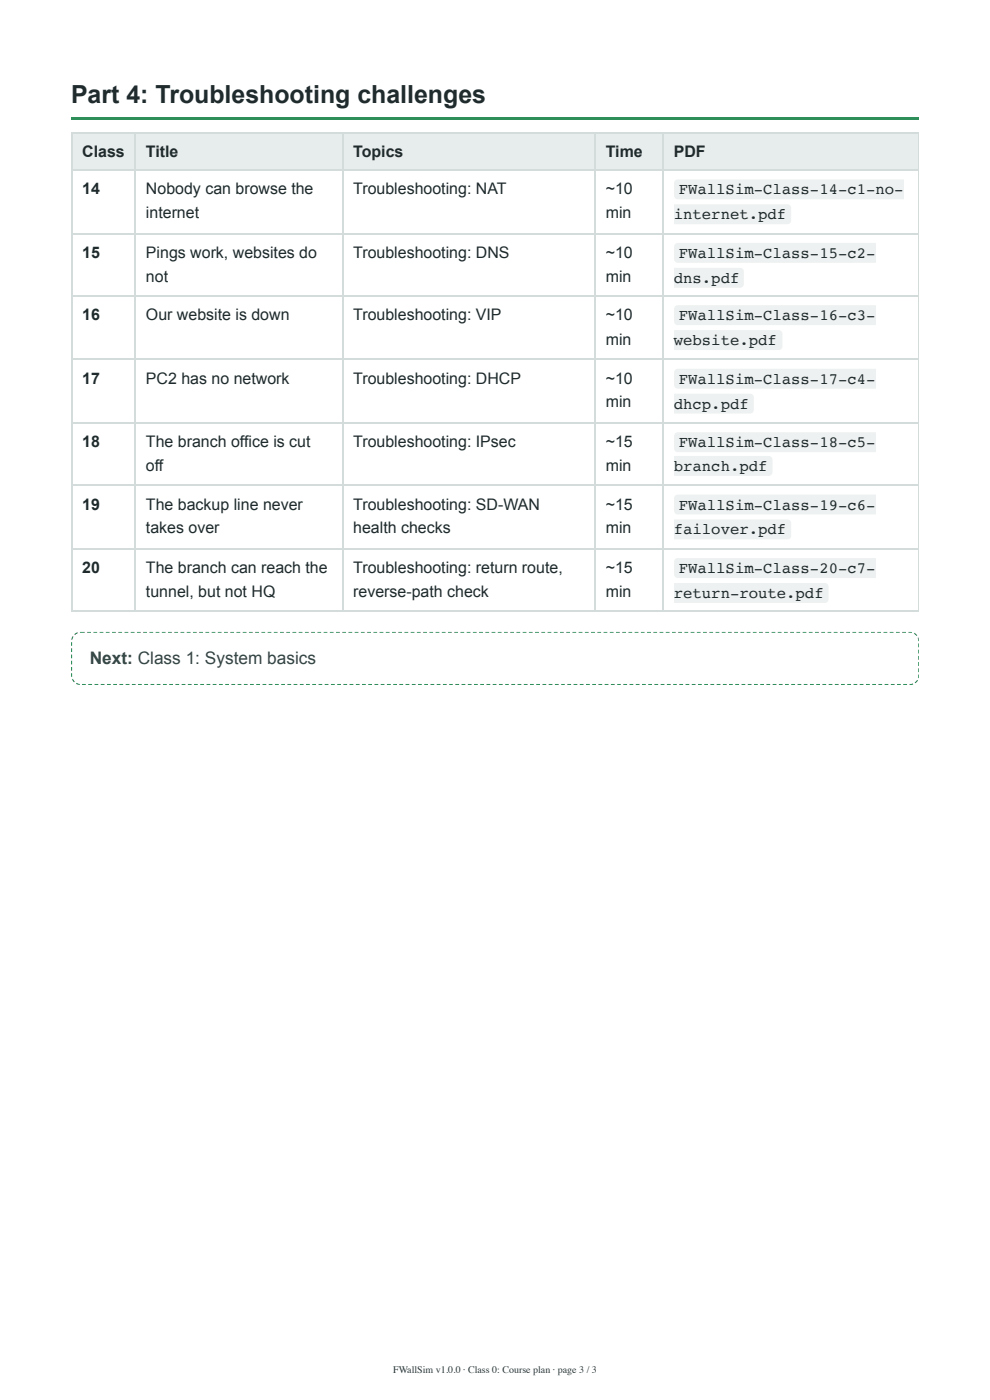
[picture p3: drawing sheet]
<svg xmlns="http://www.w3.org/2000/svg" width="210mm" height="297mm" viewBox="0 0 210 297" stroke-linecap="round" stroke-linejoin="round" font-family="sans-serif">
<path d="M15.1 24.9h180v.5h-180z" fill="#2f8f5b"/>
<g fill="#e7ecec">
<path d="M15.3 28.3h13.5v7.9h-13.5z"/>
<path d="M28.8 28.3h44v7.9h-44z"/>
<path d="M72.8 28.3h53.7v7.9h-53.7z"/>
<path d="M126.5 28.3h14.3v7.9h-14.3z"/>
<path d="M140.8 28.3h54.3v7.9h-54.3z"/>
</g>
<g fill="none" stroke="#d4dbdb" stroke-width=".26">
<path d="M15.1 28.2h180M15.1 36.1h180M15.2 28v101.9M28.7 28v101.9M72.9 28v101.9M126.3 28v101.9M140.9 28v101.9M15.1 49.6h180M15.1 62.8h180M15.1 76.3h180M15.1 89.8h180M15.1 103.1h180"/>
<path d="M15.1 116.5h180M15.1 129.8h180"/>
</g>
<path d="M195.1 28v101.9" fill="none" stroke="#d4dbdb" stroke-width=".21"/>
<g fill="#2f8f5b">
<path d="M18.5 134.1h.8v.3h-.8zM19.8 134.1h.8v.3h-.8zM21.2 134.1h.8v.3h-.8zM22.5 134.1h.8v.3h-.8zM23.8 134.1h.8v.3h-.8zM25.1 134.1h.8v.3h-.8zM26.4 134.1h.8v.3h-.8zM27.8 134.1h.8v.3h-.8zM29.1 134.1h.8v.3h-.8zM30.4 134.1h.8v.3h-.8zM31.7 134.1h.8v.3h-.8zM33.1 134.1h.7v.3h-.7zM34.4 134.1h.8v.3h-.8zM35.7 134.1h.8v.3h-.8zM37 134.1h.8v.3h-.8zM38.3 134.1h.8v.3h-.8zM39.7 134.1h.7v.3h-.7zM41 134.1h.8v.3h-.8zM42.3 134.1h.8v.3h-.8zM43.6 134.1h.8v.3h-.8zM44.9 134.1h.8v.3h-.8zM46.3 134.1h.8v.3h-.8zM47.6 134.1h.8v.3h-.8zM48.9 134.1h.8v.3h-.8zM50.2 134.1h.8v.3h-.8zM51.5 134.1h.8v.3h-.8zM52.9 134.1h.8v.3h-.8zM54.2 134.1h.8v.3h-.8zM55.5 134.1h.8v.3h-.8zM56.8 134.1h.8v.3h-.8zM58.2 134.1h.7v.3h-.7zM59.5 134.1h.8v.3h-.8zM60.8 134.1h.8v.3h-.8zM62.1 134.1h.8v.3h-.8zM63.4 134.1h.8v.3h-.8zM64.8 134.1h.8v.3h-.8zM66.1 134.1h.8v.3h-.8zM67.4 134.1h.8v.3h-.8zM68.7 134.1h.8v.3h-.8zM70 134.1h.8v.3h-.8zM71.4 134.1h.8v.3h-.8zM72.7 134.1h.8v.3h-.8zM74 134.1h.8v.3h-.8zM75.3 134.1h.8v.3h-.8zM76.6 134.1h.8v.3h-.8zM78 134.1h.8v.3h-.8zM79.3 134.1h.8v.3h-.8zM80.6 134.1h.8v.3h-.8zM81.9 134.1h.8v.3h-.8zM83.3 134.1h.7v.3h-.7zM84.6 134.1h.8v.3h-.8zM85.9 134.1h.8v.3h-.8zM87.2 134.1h.8v.3h-.8zM88.5 134.1h.8v.3h-.8zM89.9 134.1h.8v.3h-.8zM91.2 134.1h.8v.3h-.8zM92.5 134.1h.8v.3h-.8zM93.8 134.1h.8v.3h-.8zM95.1 134.1h.8v.3h-.8zM96.5 134.1h.8v.3h-.8zM97.8 134.1h.8v.3h-.8zM99.1 134.1h.8v.3h-.8zM100.4 134.1h.8v.3h-.8zM101.7 134.1h.8v.3h-.8zM103.1 134.1h.8v.3h-.8zM104.4 134.1h.8v.3h-.8zM105.7 134.1h.8v.3h-.8zM107 134.1h.8v.3h-.8zM108.4 134.1h.7v.3h-.7zM109.7 134.1h.8v.3h-.8zM111 134.1h.8v.3h-.8zM112.3 134.1h.8v.3h-.8zM113.6 134.1h.8v.3h-.8zM115 134.1h.8v.3h-.8zM116.3 134.1h.8v.3h-.8zM117.6 134.1h.8v.3h-.8zM118.9 134.1h.8v.3h-.8zM120.2 134.1h.8v.3h-.8zM121.6 134.1h.8v.3h-.8zM122.9 134.1h.8v.3h-.8zM124.2 134.1h.8v.3h-.8zM125.5 134.1h.8v.3h-.8zM126.8 134.1h.8v.3h-.8zM128.2 134.1h.8v.3h-.8zM129.5 134.1h.8v.3h-.8zM130.8 134.1h.8v.3h-.8zM132.1 134.1h.8v.3h-.8zM133.5 134.1h.7v.3h-.7zM134.8 134.1h.8v.3h-.8zM136.1 134.1h.8v.3h-.8zM137.4 134.1h.8v.3h-.8zM138.7 134.1h.8v.3h-.8zM140.1 134.1h.8v.3h-.8zM141.4 134.1h.8v.3h-.8zM142.7 134.1h.8v.3h-.8zM144 134.1h.8v.3h-.8zM145.3 134.1h.8v.3h-.8zM146.7 134.1h.8v.3h-.8zM148 134.1h.8v.3h-.8zM149.3 134.1h.8v.3h-.8zM150.6 134.1h.8v.3h-.8zM151.9 134.1h.8v.3h-.8zM153.3 134.1h.8v.3h-.8zM154.6 134.1h.8v.3h-.8zM155.9 134.1h.8v.3h-.8zM157.2 134.1h.8v.3h-.8zM158.6 134.1h.7v.3h-.7zM159.9 134.1h.8v.3h-.8zM161.2 134.1h.8v.3h-.8zM162.5 134.1h.8v.3h-.8zM163.8 134.1h.8v.3h-.8zM165.2 134.1h.8v.3h-.8zM166.5 134.1h.8v.3h-.8zM167.8 134.1h.8v.3h-.8zM169.1 134.1h.8v.3h-.8zM170.4 134.1h.8v.3h-.8zM171.8 134.1h.8v.3h-.8zM173.1 134.1h.8v.3h-.8zM174.4 134.1h.8v.3h-.8zM175.7 134.1h.8v.3h-.8zM177 134.1h.8v.3h-.8zM178.4 134.1h.8v.3h-.8zM179.7 134.1h.8v.3h-.8zM181 134.1h.8v.3h-.8zM182.3 134.1h.8v.3h-.8zM183.7 134.1h.7v.3h-.7zM185 134.1h.8v.3h-.8zM186.3 134.1h.8v.3h-.8zM187.6 134.1h.8v.3h-.8zM188.9 134.1h.8v.3h-.8zM190.3 134.1h.8v.3h-.8zM191.6 134.1h.8v.3h-.8zM192.9 134.1h.9l-.2 .4-.7-.1zM194.3 134.2l.7 .5-.4 .4-.6-.4zM194.8 135.4l.3-.1v.1zM195 135.4h.1zM195 135.4h.1zM195 135.4h.1zM195 135.4h.1zM195 135.4h.1zM194.9 135.4h.2zM194.2 135.4h.9zM193.1 135.4h.9zM191.8 135.4h.8zM190.5 135.4h.8zM189.2 135.4h.8zM187.9 135.4h.7zM186.5 135.4h.8zM185.2 135.4h.8zM183.9 135.4h.8zM182.6 135.4h.8zM181.2 135.4h.8zM179.9 135.4h.8zM178.6 135.4h.8zM177.3 135.4h.8zM176 135.4h.8zM174.6 135.4h.8zM173.3 135.4h.8zM172 135.4h.8zM170.7 135.4h.8zM169.4 135.4h.8zM168 135.4h.8zM166.7 135.4h.8zM165.4 135.4h.8zM164.1 135.4h.8zM162.8 135.4h.7zM161.4 135.4h.8zM160.1 135.4h.8zM158.8 135.4h.8zM157.5 135.4h.8zM156.1 135.4h.8zM154.8 135.4h.8zM153.5 135.4h.8zM152.2 135.4h.8zM150.9 135.4h.8zM149.5 135.4h.8zM148.2 135.4h.8zM146.9 135.4h.8zM145.6 135.4h.8zM144.3 135.4h.8zM142.9 135.4h.8zM141.6 135.4h.8zM140.3 135.4h.8zM139 135.4h.8zM137.7 135.4h.7zM136.3 135.4h.8zM135 135.4h.8zM133.7 135.4h.8zM132.4 135.4h.8zM131 135.4h.8zM129.7 135.4h.8zM128.4 135.4h.8zM127.1 135.4h.8zM125.8 135.4h.8zM124.4 135.4h.8zM123.1 135.4h.8zM121.8 135.4h.8zM120.5 135.4h.8zM119.2 135.4h.8zM117.8 135.4h.8zM116.5 135.4h.8zM115.2 135.4h.8zM113.9 135.4h.8zM112.6 135.4h.7zM111.2 135.4h.8zM109.9 135.4h.8zM108.6 135.4h.8zM107.3 135.4h.8zM105.9 135.4h.8zM104.6 135.4h.8zM103.3 135.4h.8zM102 135.4h.8zM100.7 135.4h.8zM99.3 135.4h.8zM98 135.4h.8zM96.7 135.4h.8zM95.4 135.4h.8zM94.1 135.4h.8zM92.7 135.4h.8zM91.4 135.4h.8zM90.1 135.4h.8zM88.8 135.4h.8zM87.5 135.4h.7zM86.1 135.4h.8zM84.8 135.4h.8zM83.5 135.4h.8zM82.2 135.4h.8zM80.8 135.4h.8zM79.5 135.4h.8zM78.2 135.4h.8zM76.9 135.4h.8zM75.6 135.4h.8zM74.2 135.4h.8zM72.9 135.4h.8zM71.6 135.4h.8zM70.3 135.4h.8zM69 135.4h.8zM67.6 135.4h.8zM66.3 135.4h.8zM65 135.4h.8zM63.7 135.4h.8zM62.4 135.4h.7zM61 135.4h.8zM59.7 135.4h.8zM58.4 135.4h.8zM57.1 135.4h.8zM55.7 135.4h.8zM54.4 135.4h.8zM53.1 135.4h.8zM51.8 135.4h.8zM50.5 135.4h.8zM49.1 135.4h.8zM47.8 135.4h.8zM46.5 135.4h.8zM45.2 135.4h.8zM43.9 135.4h.7zM42.5 135.4h.8zM41.2 135.4h.8zM39.9 135.4h.8zM38.6 135.4h.8zM37.3 135.4h.7zM35.9 135.4h.8zM34.6 135.4h.8zM33.3 135.4h.8zM32 135.4h.8zM30.6 135.4h.8zM29.3 135.4h.8zM28 135.4h.8zM26.7 135.4h.8zM25.4 135.4h.8zM24 135.4h.8zM22.7 135.4h.8zM21.4 135.4h.8zM20.1 135.4h.8zM18.8 135.4h.7zM17.4 135.4h.8zM16 135.4h1zM15 135.4h.9zM15 135.4h.4zM15 135.4h.4zM15 135.4h.4zM15 135.4h.4zM15 135.4h.4zM15 135.4h.4zM15.2 135l.5 .3-.7 .1zM15.6 134.5l.7-.4 .2 .5-.5 .3zM16.9 134.1h1.1v.3h-1z"/>
<path d="M18.5 144.3h.8zM19.8 144.3h.8zM21.2 144.3h.8zM22.5 144.3h.8zM23.8 144.3h.8zM25.1 144.3h.8zM26.4 144.3h.8zM27.8 144.3h.8zM29.1 144.3h.8zM30.4 144.3h.8zM31.7 144.3h.8zM33.1 144.3h.7zM34.4 144.3h.8zM35.7 144.3h.8zM37 144.3h.8zM38.3 144.3h.8zM39.7 144.3h.7zM41 144.3h.8zM42.3 144.3h.8zM43.6 144.3h.8zM44.9 144.3h.8zM46.3 144.3h.8zM47.6 144.3h.8zM48.9 144.3h.8zM50.2 144.3h.8zM51.5 144.3h.8zM52.9 144.3h.8zM54.2 144.3h.8zM55.5 144.3h.8zM56.8 144.3h.8zM58.2 144.3h.7zM59.5 144.3h.8zM60.8 144.3h.8zM62.1 144.3h.8zM63.4 144.3h.8zM64.8 144.3h.8zM66.1 144.3h.8zM67.4 144.3h.8zM68.7 144.3h.8zM70 144.3h.8zM71.4 144.3h.8zM72.7 144.3h.8zM74 144.3h.8zM75.3 144.3h.8zM76.6 144.3h.8zM78 144.3h.8zM79.3 144.3h.8zM80.6 144.3h.8zM81.9 144.3h.8zM83.3 144.3h.7zM84.6 144.3h.8zM85.9 144.3h.8zM87.2 144.3h.8zM88.5 144.3h.8zM89.9 144.3h.8zM91.2 144.3h.8zM92.5 144.3h.8zM93.8 144.3h.8zM95.1 144.3h.8zM96.5 144.3h.8zM97.8 144.3h.8zM99.1 144.3h.8zM100.4 144.3h.8zM101.7 144.3h.8zM103.1 144.3h.8zM104.4 144.3h.8zM105.7 144.3h.8zM107 144.3h.8zM108.4 144.3h.7zM109.7 144.3h.8zM111 144.3h.8zM112.3 144.3h.8zM113.6 144.3h.8zM115 144.3h.8zM116.3 144.3h.8zM117.6 144.3h.8zM118.9 144.3h.8zM120.2 144.3h.8zM121.6 144.3h.8zM122.9 144.3h.8zM124.2 144.3h.8zM125.5 144.3h.8zM126.8 144.3h.8zM128.2 144.3h.8zM129.5 144.3h.8zM130.8 144.3h.8zM132.1 144.3h.8zM133.5 144.3h.7zM134.8 144.3h.8zM136.1 144.3h.8zM137.4 144.3h.8zM138.7 144.3h.8zM140.1 144.3h.8zM141.4 144.3h.8zM142.7 144.3h.8zM144 144.3h.8zM145.3 144.3h.8zM146.7 144.3h.8zM148 144.3h.8zM149.3 144.3h.8zM150.6 144.3h.8zM151.9 144.3h.8zM153.3 144.3h.8zM154.6 144.3h.8zM155.9 144.3h.8zM157.2 144.3h.8zM158.6 144.3h.7zM159.9 144.3h.8zM161.2 144.3h.8zM162.5 144.3h.8zM163.8 144.3h.8zM165.2 144.3h.8zM166.5 144.3h.8zM167.8 144.3h.8zM169.1 144.3h.8zM170.4 144.3h.8zM171.8 144.3h.8zM173.1 144.3h.8zM174.4 144.3h.8zM175.7 144.3h.8zM177 144.3h.8zM178.4 144.3h.8zM179.7 144.3h.8zM181 144.3h.8zM182.3 144.3h.8zM183.7 144.3h.7zM185 144.3h.8zM186.3 144.3h.8zM187.6 144.3h.8zM188.9 144.3h.8zM190.3 144.3h.8zM191.6 144.3h.8zM192.9 144.3h.9zM194 144.3h1zM194.8 144.3h.3zM195 144.3h.1zM195 144.3h.1zM195 144.3h.1zM195 144.3h.1zM195 144.3h.1zM194.9 144.3h.2zM194.7 144.4l.4 .3-.6 .7-.3-.5zM193.1 145.2l.7-.1 .2 .5h-.9zM191.8 145.2h.8v.4h-.8zM190.5 145.2h.8v.4h-.8zM189.2 145.2h.8v.4h-.8zM187.9 145.2h.7v.4h-.7zM186.5 145.2h.8v.4h-.8zM185.2 145.2h.8v.4h-.8zM183.9 145.2h.8v.4h-.8zM182.6 145.2h.8v.4h-.8zM181.2 145.2h.8v.4h-.8zM179.9 145.2h.8v.4h-.8zM178.6 145.2h.8v.4h-.8zM177.3 145.2h.8v.4h-.8zM176 145.2h.8v.4h-.8zM174.6 145.2h.8v.4h-.8zM173.3 145.2h.8v.4h-.8zM172 145.2h.8v.4h-.8zM170.7 145.2h.8v.4h-.8zM169.4 145.2h.8v.4h-.8zM168 145.2h.8v.4h-.8zM166.7 145.2h.8v.4h-.8zM165.4 145.2h.8v.4h-.8zM164.1 145.2h.8v.4h-.8zM162.8 145.2h.7v.4h-.7zM161.4 145.2h.8v.4h-.8zM160.1 145.2h.8v.4h-.8zM158.8 145.2h.8v.4h-.8zM157.5 145.2h.8v.4h-.8zM156.1 145.2h.8v.4h-.8zM154.8 145.2h.8v.4h-.8zM153.5 145.2h.8v.4h-.8zM152.2 145.2h.8v.4h-.8zM150.9 145.2h.8v.4h-.8zM149.5 145.2h.8v.4h-.8zM148.2 145.2h.8v.4h-.8zM146.9 145.2h.8v.4h-.8zM145.6 145.2h.8v.4h-.8zM144.3 145.2h.8v.4h-.8zM142.9 145.2h.8v.4h-.8zM141.6 145.2h.8v.4h-.8zM140.3 145.2h.8v.4h-.8zM139 145.2h.8v.4h-.8zM137.7 145.2h.7v.4h-.7zM136.3 145.2h.8v.4h-.8zM135 145.2h.8v.4h-.8zM133.7 145.2h.8v.4h-.8zM132.4 145.2h.8v.4h-.8zM131 145.2h.8v.4h-.8zM129.7 145.2h.8v.4h-.8zM128.4 145.2h.8v.4h-.8zM127.1 145.2h.8v.4h-.8zM125.8 145.2h.8v.4h-.8zM124.4 145.2h.8v.4h-.8zM123.1 145.2h.8v.4h-.8zM121.8 145.2h.8v.4h-.8zM120.5 145.2h.8v.4h-.8zM119.2 145.2h.8v.4h-.8zM117.8 145.2h.8v.4h-.8zM116.5 145.2h.8v.4h-.8zM115.2 145.2h.8v.4h-.8zM113.9 145.2h.8v.4h-.8zM112.6 145.2h.7v.4h-.7zM111.2 145.2h.8v.4h-.8zM109.9 145.2h.8v.4h-.8zM108.6 145.2h.8v.4h-.8zM107.3 145.2h.8v.4h-.8zM105.9 145.2h.8v.4h-.8zM104.6 145.2h.8v.4h-.8zM103.3 145.2h.8v.4h-.8zM102 145.2h.8v.4h-.8zM100.7 145.2h.8v.4h-.8zM99.3 145.2h.8v.4h-.8zM98 145.2h.8v.4h-.8zM96.7 145.2h.8v.4h-.8zM95.4 145.2h.8v.4h-.8zM94.1 145.2h.8v.4h-.8zM92.7 145.2h.8v.4h-.8zM91.4 145.2h.8v.4h-.8zM90.1 145.2h.8v.4h-.8zM88.8 145.2h.8v.4h-.8zM87.5 145.2h.7v.4h-.7zM86.1 145.2h.8v.4h-.8zM84.8 145.2h.8v.4h-.8zM83.5 145.2h.8v.4h-.8zM82.2 145.2h.8v.4h-.8zM80.8 145.2h.8v.4h-.8zM79.5 145.2h.8v.4h-.8zM78.2 145.2h.8v.4h-.8zM76.9 145.2h.8v.4h-.8zM75.6 145.2h.8v.4h-.8zM74.2 145.2h.8v.4h-.8zM72.9 145.2h.8v.4h-.8zM71.6 145.2h.8v.4h-.8zM70.3 145.2h.8v.4h-.8zM69 145.2h.8v.4h-.8zM67.6 145.2h.8v.4h-.8zM66.3 145.2h.8v.4h-.8zM65 145.2h.8v.4h-.8zM63.7 145.2h.8v.4h-.8zM62.4 145.2h.7v.4h-.7zM61 145.2h.8v.4h-.8zM59.7 145.2h.8v.4h-.8zM58.4 145.2h.8v.4h-.8zM57.1 145.2h.8v.4h-.8zM55.7 145.2h.8v.4h-.8zM54.4 145.2h.8v.4h-.8zM53.1 145.2h.8v.4h-.8zM51.8 145.2h.8v.4h-.8zM50.5 145.2h.8v.4h-.8zM49.1 145.2h.8v.4h-.8zM47.8 145.2h.8v.4h-.8zM46.5 145.2h.8v.4h-.8zM45.2 145.2h.8v.4h-.8zM43.9 145.2h.7v.4h-.7zM42.5 145.2h.8v.4h-.8zM41.2 145.2h.8v.4h-.8zM39.9 145.2h.8v.4h-.8zM38.6 145.2h.8v.4h-.8zM37.3 145.2h.7v.4h-.7zM35.9 145.2h.8v.4h-.8zM34.6 145.2h.8v.4h-.8zM33.3 145.2h.8v.4h-.8zM32 145.2h.8v.4h-.8zM30.6 145.2h.8v.4h-.8zM29.3 145.2h.8v.4h-.8zM28 145.2h.8v.4h-.8zM26.7 145.2h.8v.4h-.8zM25.4 145.2h.8v.4h-.8zM24 145.2h.8v.4h-.8zM22.7 145.2h.8v.4h-.8zM21.4 145.2h.8v.4h-.8zM20.1 145.2h.8v.4h-.8zM18.8 145.2h.7v.4h-.7zM17.4 145.2h.8v.4h-.8zM16.3 145l.7 .2-.1 .4-.9-.1zM15 144.4l.5-.1 .4 .4-.4 .4zM15 144.3h.4zM15 144.3h.4zM15 144.3h.4zM15 144.3h.4zM15 144.3h.4zM15 144.3h.4zM15 144.3h.7zM15.6 144.3h.9zM16.9 144.3h1.1z"/>
<path d="M194 134.1v.3zM194 134.1v.3zM194 134.1v.3zM194 134.1v.3zM194 134.1v.3zM194 134.1v.3zM194 134.1v.3zM194 134.1v.3zM194 134.1v.3zM194 134.1v.3zM194 134.1v.3zM194 134.1v.3zM194 134.1v.3zM194 134.1v.3zM194 134.1v.3zM194 134.1v.3zM194 134.1v.3zM194 134.1v.3zM194 134.1v.3zM194 134.1v.3zM194 134.1v.3zM194 134.1v.3zM194 134.1v.3zM194 134.1v.3zM194 134.1v.3zM194 134.1v.3zM194 134.1v.3zM194 134.1v.3zM194 134.1v.3zM194 134.1v.3zM194 134.1v.3zM194 134.1v.3zM194 134.1v.3zM194 134.1v.3zM194 134.1v.3zM194 134.1v.3zM194 134.1v.3zM194 134.1v.3zM194 134.1v.3zM194 134.1v.3zM194 134.1v.3zM194 134.1v.3zM194 134.1v.3zM194 134.1v.3zM194 134.1v.3zM194 134.1v.3zM194 134.1v.3zM194 134.1v.3zM194 134.1v.3zM194 134.1v.3zM194 134.1v.3zM194 134.1v.3zM194 134.1v.3zM194 134.1v.3zM194 134.1v.3zM194 134.1v.3zM194 134.1v.3zM194 134.1v.3zM194 134.1v.3zM194 134.1v.3zM194 134.1v.3zM194 134.1v.3zM194 134.1v.3zM194 134.1v.3zM194 134.1v.3zM194 134.1v.3zM194 134.1v.3zM194 134.1v.3zM194 134.1v.3zM194 134.1v.3zM194 134.1v.3zM194 134.1v.3zM194 134.1v.3zM194 134.1v.3zM194 134.1v.3zM194 134.1v.3zM194 134.1v.3zM194 134.1v.3zM194 134.1v.3zM194 134.1v.3zM194 134.1v.3zM194 134.1v.3zM194 134.1v.3zM194 134.1v.3zM194 134.1v.3zM194 134.1v.3zM194 134.1v.3zM194 134.1v.3zM194 134.1v.3zM194 134.1v.3zM194 134.1v.3zM194 134.1v.3zM194 134.1v.3zM194 134.1v.3zM194 134.1v.3zM194 134.1v.3zM194 134.1v.3zM194 134.1v.3zM194 134.1v.3zM194 134.1v.3zM194 134.1v.3zM194 134.1v.3zM194 134.1v.3zM194 134.1v.3zM194 134.1v.3zM194 134.1v.3zM194 134.1v.3zM194 134.1v.3zM194 134.1v.3zM194 134.1v.3zM194 134.1v.3zM194 134.1v.3zM194 134.1v.3zM194 134.1v.3zM194 134.1v.3zM194 134.1v.3zM194 134.1v.3zM194 134.1v.3zM194 134.1v.3zM194 134.1v.3zM194 134.1v.3zM194 134.1v.3zM194 134.1v.3zM194 134.1v.3zM194 134.1v.3zM194 134.1v.3zM194 134.1v.3zM194 134.1v.3zM194 134.1v.3zM194 134.1v.3zM194 134.1v.3zM194 134.1v.3zM194 134.1v.4zM194.3 134.2l.7 .5-.4 .4-.6-.4zM194.8 135.5l.3-.2v.8l-.1 .1zM195 136.7h.1v.8h-.1zM195 138h.1v.8h-.1zM195 139.3h.1v.8h-.1zM195 140.6h.1v.8h-.1zM195 142h.1v.8h-.1zM195 143.3h.1v.9l-.2-.2zM194.7 144.4l.4 .3-.6 .7-.3-.5zM194 145.1v.5zM194 145.2v.4zM194 145.2v.4zM194 145.2v.4zM194 145.2v.4zM194 145.2v.4zM194 145.2v.4zM194 145.2v.4zM194 145.2v.4zM194 145.2v.4zM194 145.2v.4zM194 145.2v.4zM194 145.2v.4zM194 145.2v.4zM194 145.2v.4zM194 145.2v.4zM194 145.2v.4zM194 145.2v.4zM194 145.2v.4zM194 145.2v.4zM194 145.2v.4zM194 145.2v.4zM194 145.2v.4zM194 145.2v.4zM194 145.2v.4zM194 145.2v.4zM194 145.2v.4zM194 145.2v.4zM194 145.2v.4zM194 145.2v.4zM194 145.2v.4zM194 145.2v.4zM194 145.2v.4zM194 145.2v.4zM194 145.2v.4zM194 145.2v.4zM194 145.2v.4zM194 145.2v.4zM194 145.2v.4zM194 145.2v.4zM194 145.2v.4zM194 145.2v.4zM194 145.2v.4zM194 145.2v.4zM194 145.2v.4zM194 145.2v.4zM194 145.2v.4zM194 145.2v.4zM194 145.2v.4zM194 145.2v.4zM194 145.2v.4zM194 145.2v.4zM194 145.2v.4zM194 145.2v.4zM194 145.2v.4zM194 145.2v.4zM194 145.2v.4zM194 145.2v.4zM194 145.2v.4zM194 145.2v.4zM194 145.2v.4zM194 145.2v.4zM194 145.2v.4zM194 145.2v.4zM194 145.2v.4zM194 145.2v.4zM194 145.2v.4zM194 145.2v.4zM194 145.2v.4zM194 145.2v.4zM194 145.2v.4zM194 145.2v.4zM194 145.2v.4zM194 145.2v.4zM194 145.2v.4zM194 145.2v.4zM194 145.2v.4zM194 145.2v.4zM194 145.2v.4zM194 145.2v.4zM194 145.2v.4zM194 145.2v.4zM194 145.2v.4zM194 145.2v.4zM194 145.2v.4zM194 145.2v.4zM194 145.2v.4zM194 145.2v.4zM194 145.2v.4zM194 145.2v.4zM194 145.2v.4zM194 145.2v.4zM194 145.2v.4zM194 145.2v.4zM194 145.2v.4zM194 145.2v.4zM194 145.2v.4zM194 145.2v.4zM194 145.2v.4zM194 145.2v.4zM194 145.2v.4zM194 145.2v.4zM194 145.2v.4zM194 145.2v.4zM194 145.2v.4zM194 145.2v.4zM194 145.2v.4zM194 145.2v.4zM194 145.2v.4zM194 145.2v.4zM194 145.2v.4zM194 145.2v.4zM194 145.2v.4zM194 145.2v.4zM194 145.2v.4zM194 145.2v.4zM194 145.2v.4zM194 145.2v.4zM194 145.2v.4zM194 145.2v.4zM194 145.2v.4zM194 145.2v.4zM194 145.2v.4zM194 145.2v.4zM194 145.2v.4zM194 145.2v.4zM194 145.2v.4zM194 145.2v.4zM194 145.2v.4zM194 145.2v.4zM194 145.2v.4zM194 145.2v.4zM194 145.2v.4zM194 145.2v.4zM194 145v.6zM194 144.2v.9zM194 143v.8zM194 141.7v.8zM194 140.3v.8zM194 139v.8zM194 137.7v.8zM194 136.4v.8zM194 135v.9zM194 134.1v.8zM194 134.1v.3z"/>
<path d="M16.3 134.1v.3zM16.3 134.1v.3zM16.3 134.1v.3zM16.3 134.1v.3zM16.3 134.1v.3zM16.3 134.1v.3zM16.3 134.1v.3zM16.3 134.1v.3zM16.3 134.1v.3zM16.3 134.1v.3zM16.3 134.1v.3zM16.3 134.1v.3zM16.3 134.1v.3zM16.3 134.1v.3zM16.3 134.1v.3zM16.3 134.1v.3zM16.3 134.1v.3zM16.3 134.1v.3zM16.3 134.1v.3zM16.3 134.1v.3zM16.3 134.1v.3zM16.3 134.1v.3zM16.3 134.1v.3zM16.3 134.1v.3zM16.3 134.1v.3zM16.3 134.1v.3zM16.3 134.1v.3zM16.3 134.1v.3zM16.3 134.1v.3zM16.3 134.1v.3zM16.3 134.1v.3zM16.3 134.1v.3zM16.3 134.1v.3zM16.3 134.1v.3zM16.3 134.1v.3zM16.3 134.1v.3zM16.3 134.1v.3zM16.3 134.1v.3zM16.3 134.1v.3zM16.3 134.1v.3zM16.3 134.1v.3zM16.3 134.1v.3zM16.3 134.1v.3zM16.3 134.1v.3zM16.3 134.1v.3zM16.3 134.1v.3zM16.3 134.1v.3zM16.3 134.1v.3zM16.3 134.1v.3zM16.3 134.1v.3zM16.3 134.1v.3zM16.3 134.1v.3zM16.3 134.1v.3zM16.3 134.1v.3zM16.3 134.1v.3zM16.3 134.1v.3zM16.3 134.1v.3zM16.3 134.1v.3zM16.3 134.1v.3zM16.3 134.1v.3zM16.3 134.1v.3zM16.3 134.1v.3zM16.3 134.1v.3zM16.3 134.1v.3zM16.3 134.1v.3zM16.3 134.1v.3zM16.3 134.1v.3zM16.3 134.1v.3zM16.3 134.1v.3zM16.3 134.1v.3zM16.3 134.1v.3zM16.3 134.1v.3zM16.3 134.1v.3zM16.3 134.1v.3zM16.3 134.1v.3zM16.3 134.1v.3zM16.3 134.1v.3zM16.3 134.1v.3zM16.3 134.1v.3zM16.3 134.1v.3zM16.3 134.1v.3zM16.3 134.1v.3zM16.3 134.1v.3zM16.3 134.1v.3zM16.3 134.1v.3zM16.3 134.1v.3zM16.3 134.1v.3zM16.3 134.1v.3zM16.3 134.1v.3zM16.3 134.1v.3zM16.3 134.1v.3zM16.3 134.1v.3zM16.3 134.1v.3zM16.3 134.1v.3zM16.3 134.1v.3zM16.3 134.1v.3zM16.3 134.1v.3zM16.3 134.1v.3zM16.3 134.1v.3zM16.3 134.1v.3zM16.3 134.1v.3zM16.3 134.1v.3zM16.3 134.1v.3zM16.3 134.1v.3zM16.3 134.1v.3zM16.3 134.1v.3zM16.3 134.1v.3zM16.3 134.1v.3zM16.3 134.1v.3zM16.3 134.1v.3zM16.3 134.1v.3zM16.3 134.1v.3zM16.3 134.1v.3zM16.3 134.1v.3zM16.3 134.1v.3zM16.3 134.1v.3zM16.3 134.1v.3zM16.3 134.1v.3zM16.3 134.1v.3zM16.3 134.1v.3zM16.3 134.1v.3zM16.3 134.1v.3zM16.3 134.1v.3zM16.3 134.1v.3zM16.3 134.1v.3zM16.3 134.1v.3zM16.3 134.1v.3zM16.3 134.1v.3zM16.3 134.1v.3zM16.3 134.1v.3zM16.3 134.1v.3zM16.3 134.1v.3zM16.3 134.1v.4zM16.3 134.2v.9zM16.3 135.3v.9zM16.3 136.7v.8zM16.3 138v.8zM16.3 139.3v.8zM16.3 140.6v.8zM16.3 142v.8zM16.3 143.3v.9zM16.3 144.4v1zM16.3 145.1v.5zM16.3 145.2v.4zM16.3 145.2v.4zM16.3 145.2v.4zM16.3 145.2v.4zM16.3 145.2v.4zM16.3 145.2v.4zM16.3 145.2v.4zM16.3 145.2v.4zM16.3 145.2v.4zM16.3 145.2v.4zM16.3 145.2v.4zM16.3 145.2v.4zM16.3 145.2v.4zM16.3 145.2v.4zM16.3 145.2v.4zM16.3 145.2v.4zM16.3 145.2v.4zM16.3 145.2v.4zM16.3 145.2v.4zM16.3 145.2v.4zM16.3 145.2v.4zM16.3 145.2v.4zM16.3 145.2v.4zM16.3 145.2v.4zM16.3 145.2v.4zM16.3 145.2v.4zM16.3 145.2v.4zM16.3 145.2v.4zM16.3 145.2v.4zM16.3 145.2v.4zM16.3 145.2v.4zM16.3 145.2v.4zM16.3 145.2v.4zM16.3 145.2v.4zM16.3 145.2v.4zM16.3 145.2v.4zM16.3 145.2v.4zM16.3 145.2v.4zM16.3 145.2v.4zM16.3 145.2v.4zM16.3 145.2v.4zM16.3 145.2v.4zM16.3 145.2v.4zM16.3 145.2v.4zM16.3 145.2v.4zM16.3 145.2v.4zM16.3 145.2v.4zM16.3 145.2v.4zM16.3 145.2v.4zM16.3 145.2v.4zM16.3 145.2v.4zM16.3 145.2v.4zM16.3 145.2v.4zM16.3 145.2v.4zM16.3 145.2v.4zM16.3 145.2v.4zM16.3 145.2v.4zM16.3 145.2v.4zM16.3 145.2v.4zM16.3 145.2v.4zM16.3 145.2v.4zM16.3 145.2v.4zM16.3 145.2v.4zM16.3 145.2v.4zM16.3 145.2v.4zM16.3 145.2v.4zM16.3 145.2v.4zM16.3 145.2v.4zM16.3 145.2v.4zM16.3 145.2v.4zM16.3 145.2v.4zM16.3 145.2v.4zM16.3 145.2v.4zM16.3 145.2v.4zM16.3 145.2v.4zM16.3 145.2v.4zM16.3 145.2v.4zM16.3 145.2v.4zM16.3 145.2v.4zM16.3 145.2v.4zM16.3 145.2v.4zM16.3 145.2v.4zM16.3 145.2v.4zM16.3 145.2v.4zM16.3 145.2v.4zM16.3 145.2v.4zM16.3 145.2v.4zM16.3 145.2v.4zM16.3 145.2v.4zM16.3 145.2v.4zM16.3 145.2v.4zM16.3 145.2v.4zM16.3 145.2v.4zM16.3 145.2v.4zM16.3 145.2v.4zM16.3 145.2v.4zM16.3 145.2v.4zM16.3 145.2v.4zM16.3 145.2v.4zM16.3 145.2v.4zM16.3 145.2v.4zM16.3 145.2v.4zM16.3 145.2v.4zM16.3 145.2v.4zM16.3 145.2v.4zM16.3 145.2v.4zM16.3 145.2v.4zM16.3 145.2v.4zM16.3 145.2v.4zM16.3 145.2v.4zM16.3 145.2v.4zM16.3 145.2v.4zM16.3 145.2v.4zM16.3 145.2v.4zM16.3 145.2v.4zM16.3 145.2v.4zM16.3 145.2v.4zM16.3 145.2v.4zM16.3 145.2v.4zM16.3 145.2v.4zM16.3 145.2v.4zM16.3 145.2v.4zM16.3 145.2v.4zM16.3 145.2v.4zM16.3 145.2v.4zM16.3 145.2v.4zM16.3 145.2v.4zM16.3 145.2v.4zM16.3 145.2v.4zM16.3 145.2v.4zM16.3 145.2v.4zM16.3 145.2v.4zM16.3 145.2v.4zM16.3 145v.6l-.3-.1zM15 144.4l.5-.2 .4 .5-.4 .4zM15 143h.4v.7l-.4 .1zM15 141.7h.4v.8h-.4zM15 140.3h.4v.8h-.4zM15 139h.4v.8h-.4zM15 137.7h.4v.8h-.4zM15 136.4h.4v.8h-.4zM15.2 135l.5 .3-.3 .6-.4-.1zM15.6 134.5l.7-.4v.6l-.3 .2zM16.3 134.1v.3z"/>
</g>
<g fill="#eef1f1">
<path d="M143.4 38.3l.5-.2h48v4.2h-48a.79 .79 0 0 1-.8-.8v-2.6z"/>
<path d="M143.1 43.4h24.1a.79 .79 0 0 1 .8 .8v2.6a.79 .79 0 0 1-.8 .8h-24.1z"/>
<path d="M143.4 51.8l.5-.2h42.2v4.2h-42.2a.79 .79 0 0 1-.8-.8v-2.6z"/>
<path d="M143.1 56.9h14.1a.79 .79 0 0 1 .8 .8v2.6a.79 .79 0 0 1-.8 .8h-14.1z"/>
<path d="M143.4 65.1l.5-.3h42.2v4.3h-42.2a.79 .79 0 0 1-.8-.8v-2.7z"/>
<path d="M143.1 70.1h22.3a.79 .79 0 0 1 .8 .8v2.7a.79 .79 0 0 1-.8 .7h-22.3z"/>
<path d="M143.4 78.5l.5-.2h42.2v4.3h-42.2a.79 .79 0 0 1-.8-.8v-2.7z"/>
<path d="M143.1 83.6h16.2a.79 .79 0 0 1 .8 .8v2.6a.79 .79 0 0 1-.8 .8h-16.2z"/>
<path d="M143.4 92l.5-.2h42.2v4.2h-42.2a.79 .79 0 0 1-.8-.7v-2.7z"/>
<path d="M143.1 96.8h20.1a.79 .79 0 0 1 .8 .8v2.7a.79 .79 0 0 1-.8 .8h-20.1z"/>
<path d="M143.4 105.3l.5-.3h42.2v4.3h-42.2a.79 .79 0 0 1-.8-.8v-2.7z"/>
<path d="M143.1 110.3h24.1a.79 .79 0 0 1 .8 .8v2.7a.79 .79 0 0 1-.8 .8h-24.1z"/>
<path d="M143.4 118.8l.5-.3h42.2v4.3h-42.2a.79 .79 0 0 1-.8-.8v-2.7z"/>
<path d="M143.1 123.8h32.1a.79 .79 0 0 1 .7 .8v2.7a.79 .79 0 0 1-.7 .8h-32.1z"/>
</g>
<text font-size="5.3" fill="#1f2b2d" x="15.1" y="22">Part 4: Troubleshooting challenges</text>
<text font-size="3.7" fill="#2f4a46" x="19" y="141">Next: Class 1: System basics</text>
<g font-size="3.4" fill="#1f2a2c">
<text x="17.5" y="33.3">Class</text>
<text x="31" y="33.3">Title</text>
<text x="75" y="33.3">Topics</text>
<text x="128.6" y="33.3">Time</text>
<text x="143.1" y="33.3">PDF</text>
<text x="17.5" y="41.3">14</text>
<text x="31" y="41.3">Nobody can browse the</text>
<text x="75" y="41.3">Troubleshooting: NAT</text>
<text x="128.6" y="41.3">~10</text>
<text x="31" y="46.3">internet</text>
<text x="128.6" y="46.3">min</text>
<text x="17.5" y="54.8">15</text>
<text x="31" y="54.8">Pings work, websites do</text>
<text x="31" y="59.8">not</text>
<text x="75" y="54.8">Troubleshooting: DNS</text>
<text x="128.6" y="54.8">~10</text>
<text x="128.6" y="59.8">min</text>
<text x="17.5" y="68">16</text>
<text x="31" y="68">Our website is down</text>
<text x="75" y="68">Troubleshooting: VIP</text>
<text x="128.6" y="68">~10</text>
<text x="128.6" y="73.3">min</text>
<text x="17.5" y="81.5">17</text>
<text x="31" y="81.5">PC2 has no network</text>
<text x="75" y="81.5">Troubleshooting: DHCP</text>
<text x="128.6" y="81.5">~10</text>
<text x="128.6" y="86.5">min</text>
<text x="17.5" y="95">18</text>
<text x="31" y="95">The branch office is cut</text>
<text x="75" y="95">Troubleshooting: IPsec</text>
<text x="128.6" y="95">~15</text>
<text x="31" y="100">off</text>
<text x="128.6" y="100">min</text>
<text x="17.5" y="108.2">19</text>
<text x="31" y="108.2">The backup line never</text>
<text x="31" y="113.2">takes over</text>
<text x="75" y="108.2">Troubleshooting: SD-WAN</text>
<text x="75" y="113.2">health checks</text>
<text x="128.6" y="108.2">~15</text>
<text x="128.6" y="113.2">min</text>
<text x="17.5" y="121.7">20</text>
<text x="31" y="121.7">The branch can reach the</text>
<text x="75" y="121.7">Troubleshooting: return route,</text>
<text x="128.6" y="121.7">~15</text>
<text x="31" y="126.7">tunnel, but not HQ</text>
<text x="75" y="126.7">reverse-path check</text>
<text x="128.6" y="126.7">min</text>
</g>
<g font-size="3.3" fill="#1f2a2c">
<text x="144.1" y="41.3">FWallSim-Class-14-c1-no-</text>
<text x="143.1" y="46.6">internet.pdf</text>
<text x="144.1" y="54.8">FWallSim-Class-15-c2-</text>
<text x="143.1" y="60.1">dns.pdf</text>
<text x="144.1" y="68">FWallSim-Class-16-c3-</text>
<text x="143.1" y="73.3">website.pdf</text>
<text x="144.1" y="81.5">FWallSim-Class-17-c4-</text>
<text x="143.1" y="86.8">dhcp.pdf</text>
<text x="144.1" y="95">FWallSim-Class-18-c5-</text>
<text x="143.1" y="100">branch.pdf</text>
<text x="143.1" y="113.5">failover.pdf</text>
<text x="144.1" y="108.2">FWallSim-Class-19-c6-</text>
<text x="144.1" y="121.7">FWallSim-Class-20-c7-</text>
<text x="143.1" y="127">return-route.pdf</text>
</g>
<text font-size="2.1" fill="#343434" x="83.5" y="291.6">FWallSim v1.0.0 · Class 0: Course plan · page 3 / 3</text>
</svg>
